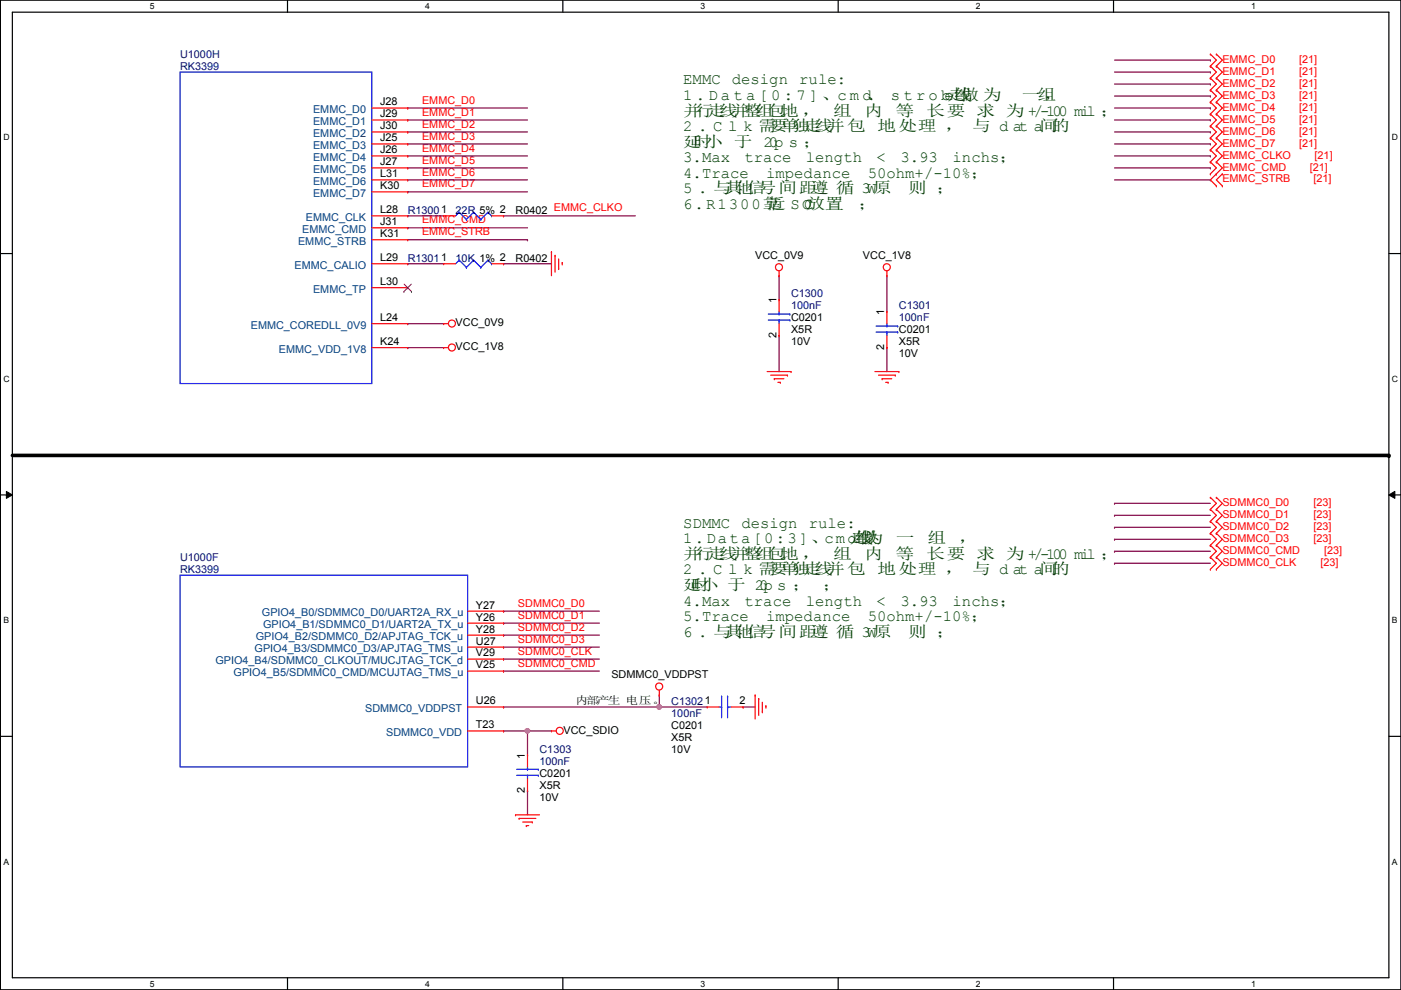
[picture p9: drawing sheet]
<svg xmlns="http://www.w3.org/2000/svg" width="297mm" height="210mm" viewBox="0 0 297 210" stroke-linecap="round" stroke-linejoin="round" font-family="sans-serif">
<path d="M.1 0h296.9v209.8h-296.9zM2.6 2.6h291.9v204.7h-291.9z" fill="none" stroke="#000" stroke-width=".25"/>
<g fill="#fff">
<path d="M31.8 .3h1v2h-1z"/>
<path d="M31.8 207.6h1v1.9h-1z"/>
</g>
<path d="M61 0v2.6M61 207.3v2.5" fill="none" stroke="#000" stroke-width=".25"/>
<g fill="#fff">
<path d="M90.1 .3h1v2h-1z"/>
<path d="M90.1 207.6h1v1.9h-1z"/>
</g>
<path d="M119.3 0v2.6M119.3 207.3v2.5" fill="none" stroke="#000" stroke-width=".25"/>
<g fill="#fff">
<path d="M148.5 .3h1v2h-1z"/>
<path d="M148.5 207.6h1v1.9h-1z"/>
</g>
<path d="M177.7 0v2.6M177.7 207.3v2.5" fill="none" stroke="#000" stroke-width=".25"/>
<g fill="#fff">
<path d="M206.9 .3h1v2h-1z"/>
<path d="M206.9 207.6h1v1.9h-1z"/>
</g>
<path d="M236.1 0v2.6M236.1 207.3v2.5" fill="none" stroke="#000" stroke-width=".25"/>
<g fill="#fff">
<path d="M265.3 .3h.9v2h-.9z"/>
<path d="M265.3 207.6h.9v1.9h-.9z"/>
<path d="M.7 28.2h1.3v1.9h-1.3z"/>
<path d="M295.1 28.2h1.3v1.9h-1.3z"/>
<path d="M.7 79.3h1.3v2h-1.3z"/>
<path d="M295.1 79.3h1.3v2h-1.3z"/>
</g>
<path d="M.1 53.8h2.5M294.5 53.8h2.5" fill="none" stroke="#000" stroke-width=".25"/>
<g fill="#fff">
<path d="M.7 130.5h1.2v2h-1.2z"/>
<path d="M295.1 130.5h1.2v2h-1.2z"/>
</g>
<path d="M.1 104.9h2.5M294.5 104.9h2.5" fill="none" stroke="#000" stroke-width=".25"/>
<path d="M1.4 104.2l1.2 .7-1.2 .8zM294.5 104.9l1.2-.7v1.5z" fill="#000"/>
<path d="M1.4 104.2l1.2 .7-1.2 .8zM294.5 104.9l1.2-.7v1.5z" fill="none" stroke="#000" stroke-width=".21"/>
<g fill="#fff">
<path d="M.7 181.7h1.2v2h-1.2z"/>
<path d="M295.1 181.7h1.2v2h-1.2z"/>
</g>
<path d="M.1 156.1h2.5M294.5 156.1h2.5" fill="none" stroke="#000" stroke-width=".25"/>
<path d="M2.6 96.6h291.9" fill="none" stroke="#000" stroke-width=".76"/>
<circle cx="294.5" cy="96.6" r=".38" fill="#000"/>
<g fill="none" stroke="#800040" stroke-width=".25">
<path d="M86.4 22.9h.1M86.4 38.1h.1M86.4 35.6h.1M86.4 33.1h.1M86.4 30.5h.1M86.4 28h.1M86.4 25.4h.1M86.4 22.9h25.4M86.4 38.1h25.4M86.4 35.6h25.4M86.4 33.1h25.4M86.4 30.5h25.4"/>
<path d="M86.4 28h25.4M86.4 25.4h25.4M86.4 48.3h.1M86.4 40.7h.1M86.4 55.9h.1M86.4 48.3h25.4M86.4 40.7h25.4M86.4 55.9h7.7M106.8 55.9h.1M106.8 55.9h10.1M165.2 58.5h.1M165.2 58.5v5"/>
<path d="M188 58.5h.1M188 58.5v7.6M86.4 68.6h.1M86.4 68.6h7.7M165.2 71.2h.1M165.2 71.2v7.6M188 73.7h.1M188 73.7v5.1M106.8 132.1h.1M106.8 129.6h.1M106.8 139.7h.1M106.8 132.1h20.3"/>
<path d="M106.8 129.6h20.3M106.8 139.7h20.3M106.8 142.3h.1M106.8 149.9h.1M106.8 142.3h20.3M106.8 149.9h33M111.8 167.7h.1M111.8 167.7v5.1"/>
</g>
<circle cx="139.8" cy="149.9" r=".49" fill="#f0f"/>
<circle cx="139.8" cy="149.9" r=".49" fill="none" stroke="#f0f" stroke-width=".25"/>
<g fill="none" stroke="#800040" stroke-width=".25">
<path d="M86.4 50.8h25.4M111.8 50.8h.1M86.4 73.7h.1M86.4 73.7h7.7M106.8 134.7h.1M106.8 137.2h.1M106.8 134.7h20.3M106.8 137.2h20.3M106.8 155h.1M106.8 155h5M111.8 155h.1M111.8 155v5.1"/>
<path d="M139.8 147.4h.1M139.8 149.9h.1M139.8 147.4v2.5M139.8 149.9h10.1M157.6 149.9h.1M157.6 149.9h2.5"/>
</g>
<circle cx="111.8" cy="155" r=".49" fill="#f0f"/>
<circle cx="111.8" cy="155" r=".49" fill="none" stroke="#f0f" stroke-width=".25"/>
<g fill="none" stroke="#800040" stroke-width=".25">
<path d="M236.3 12.7h20.3M236.3 15.3h20.3M236.3 17.8h20.3M256.6 12.7h.1M256.6 15.3h.1M256.6 17.8h.1M236.3 20.4h20.3M236.3 22.9h20.3M236.3 25.4h20.3M236.3 28h20.3M236.3 30.5h20.3M236.3 33.1h20.3"/>
<path d="M236.3 35.6h20.3M236.3 38.1h20.3M256.6 20.4h.1M256.6 22.9h.1M256.6 25.4h.1M256.6 28h.1M256.6 30.5h.1M256.6 33.1h.1M256.6 35.6h.1M256.6 38.1h.1M86.4 45.8h.1M86.4 45.8h7.7"/>
<path d="M106.8 45.8h.1M106.8 45.8h27.9M236.3 111.8h.1M236.3 114.3h.1M236.3 116.9h.1M236.3 119.4h.1M236.3 106.7h.1M236.3 109.3h.1M236.3 111.8h20.3M236.3 114.3h20.3M236.3 116.9h20.3M236.3 119.4h20.3"/>
<path d="M236.3 106.7h20.3M236.3 109.3h20.3M111.8 155h.1M111.8 155h5.1"/>
</g>
<g fill="none" stroke="#f00" stroke-width=".25">
<path d="M256.6 14h.1M256.6 11.5h.1M256.6 16.6h.1M256.6 19.1h.1M256.6 11.5l1.3 1.2-1.3 1.3M256.6 14l1.3 1.3-1.3 1.3M256.6 16.6l1.3 1.2-1.3 1.3M256.6 19.1l1.3 1.3-1.3 1.2M257.9 14h.1M257.9 11.5h.1M257.9 16.6h.1M257.9 19.1h.1"/>
<path d="M257.9 11.5l1.3 1.2-1.3 1.3M257.9 14l1.3 1.3-1.3 1.3M257.9 16.6l1.3 1.2-1.3 1.3M257.9 19.1l1.3 1.3-1.3 1.2M78.8 22.9h7.6M78.8 25.4h7.6M78.8 28h7.6M78.8 30.5h7.6M78.8 33.1h7.6M78.8 35.6h7.6M78.8 38.1h7.6M86.4 22.9h.1"/>
<path d="M86.4 25.4h.1M86.4 28h.1M86.4 30.5h.1M86.4 33.1h.1M86.4 35.6h.1M86.4 38.1h.1M256.6 36.9h.1M256.6 34.3h.1M256.6 31.8h.1M256.6 21.6h.1M256.6 24.2h.1M256.6 26.7h.1"/>
<path d="M256.6 29.3h.1M256.6 34.3l1.3 1.3-1.3 1.3M256.6 31.8l1.3 1.3-1.3 1.2M256.6 21.6l1.3 1.3-1.3 1.3M256.6 24.2l1.3 1.2-1.3 1.3M256.6 26.7l1.3 1.3-1.3 1.3M256.6 29.3l1.3 1.2-1.3 1.3M257.9 36.9h.1M257.9 34.3h.1M257.9 31.8h.1M257.9 21.6h.1M257.9 24.2h.1"/>
<path d="M257.9 26.7h.1M257.9 29.3h.1M257.9 39.4h.1M257.9 34.3l1.3 1.3-2.6 2.5 1.3 1.3M257.9 31.8l1.3 1.3-1.3 1.2M257.9 21.6l1.3 1.3-1.3 1.3M257.9 24.2l1.3 1.2-1.3 1.3M257.9 26.7l1.3 1.3-1.3 1.3M257.9 29.3l1.3 1.2-1.3 1.3M259.2 39.4h.1M259.2 36.9h.1M259.2 36.9l-1.3 1.2 1.3 1.3"/>
<path d="M78.8 50.8h7.6M78.8 45.8h7.6M78.8 48.3h7.6M78.8 40.7h7.6M78.8 55.9h7.6M86.4 50.8h.1M86.4 45.8h.1M86.4 48.3h.1M86.4 40.7h.1M86.4 55.9h.1M94.1 45.8h.1M94.1 55.9h.1"/>
<path d="M94.1 45.8h2.5M94.1 55.9h2.5M104.2 45.8h2.6M104.2 55.9h2.6M106.8 45.8h.1M106.8 55.9h.1M116.9 53.4h.1M116.9 53.4v5.1M117.7 54.1h.1M117.7 54.1v3.6M118.4 56.9h.1M118.4 54.9v2"/>
<path d="M119.2 55.7h.1M119.2 55.7v.5M165.2 58.5h.1M165.2 57.4v1.1M188 58.5h.1M188 57.4v1.1M78.8 73.7h7.6M78.8 68.6h7.6M78.8 61h7.6M86.4 73.7h.1M86.4 61h.1M86.4 68.6h.1"/>
<path d="M94.1 73.7h.1M94.1 68.6h.1M94.1 73.7h1M94.1 68.6h1M162.6 78.8h5.1M163.4 79.5h3.6M165.2 63.5h.1M165.2 71.2h.1M165.2 63.5v2.6M165.2 68.6v2.6M167 79.5h.1M167.7 78.8h.1"/>
<path d="M185.5 78.8h5.1M186.3 79.5h3.5M188 66.1h.1M188 73.7h.1M188 66.1v2.5M188 71.2v2.5M189.8 79.5h.1M190.6 78.8h.1M164.2 80.3h.1M164.2 80.3h2M164.9 81.1h.5M165.4 81.1h.1"/>
<path d="M187 80.3h.1M187 80.3h2.1M187.8 81.1h.5M188.3 81.1h.1M256.6 113.1h.1M256.6 110.5h.1M256.6 115.6h.1M256.6 118.2h.1M256.6 108h.1M256.6 105.5h.1M256.6 110.5l1.3 1.3-1.3 1.3M256.6 113.1l1.3 1.2-1.3 1.3"/>
<path d="M256.6 115.6l1.3 1.3-1.3 1.3M256.6 118.2l1.3 1.2-1.3 1.3M256.6 105.5l1.3 1.2-1.3 1.3M256.6 108l1.3 1.3-1.3 1.2M257.9 113.1h.1M257.9 110.5h.1M257.9 115.6h.1M257.9 118.2h.1M257.9 108h.1M257.9 105.5h.1M257.9 110.5l1.3 1.3-1.3 1.3M257.9 113.1l1.3 1.2-1.3 1.3"/>
<path d="M257.9 115.6l1.3 1.3-1.3 1.3M257.9 118.2l1.3 1.2-1.3 1.3M257.9 105.5l1.3 1.2-1.3 1.3M257.9 108l1.3 1.3-1.3 1.2M99.1 129.6h7.7M99.1 132.1h7.7M99.1 134.7h7.7M99.1 137.2h7.7M99.1 139.7h7.7M106.8 129.6h.1M106.8 132.1h.1M106.8 134.7h.1"/>
<path d="M106.8 137.2h.1M106.8 139.7h.1M256.6 120.7h.1M257.9 120.7h.1M99.1 155h7.7M99.1 142.3h7.7M99.1 149.9h7.7M106.8 142.3h.1M106.8 155h.1M106.8 149.9h.1M116.9 155h.1M116.9 155h1"/>
<path d="M139.8 147.4h.1M139.8 146.3v1.1M149.9 149.9h.1M149.9 149.9h2.6M155 149.9h2.6M157.6 149.9h.1M160.1 147.4h.1M160.1 147.4v5M160.9 148.1h.1M160.9 148.1v3.6M161.6 150.9h.1M161.6 148.9v2"/>
<path d="M162.4 149.6h.1M162.4 149.6v.6M109.3 172.8h.1M109.3 172.8h5.1M110.1 173.5h.1M110.1 173.5h3.5M110.8 174.3h2.1M111.6 175h.1M111.6 175h.5M111.8 160.1h.1M111.8 167.7h.1M111.8 160.1v2.5"/>
<path d="M111.8 165.1v2.6M112.9 174.3h.1"/>
<circle cx="165.2" cy="56.7" r=".75"/>
<circle cx="188" cy="56.7" r=".75"/>
<circle cx="95.8" cy="73.7" r=".75"/>
<circle cx="95.8" cy="68.6" r=".75"/>
<circle cx="118.7" cy="155" r=".75"/>
<circle cx="139.8" cy="145.6" r=".75"/>
</g>
<g fill="none" stroke="#00f" stroke-width=".25">
<path d="M38.2 15.3h40.6v66h-40.6zM97.4 45h.1M97.4 55.2h.1M97.4 45l-.8 .8M97.4 45l1.5 1.5M97.4 55.2l-.8 .7M97.4 55.2l1.5 1.5M98.9 46.5h.1M98.9 56.7h.1M100.4 45h.1M100.4 55.2h.1M100.4 45l-1.5 1.5"/>
<path d="M100.4 45l1.5 1.5M100.4 55.2l-1.5 1.5M100.4 55.2l1.5 1.5M101.9 46.5h.1M101.9 56.7h.1M103.5 45h.1M103.5 55.2h.1M103.5 45l-1.6 1.5M103.5 45l.7 .8M103.5 55.2l-1.6 1.5M103.5 55.2l.7 .7M104.2 45.8h.1"/>
<path d="M104.2 55.9h.1M162.9 67.9h4.6M162.9 66.6h4.6M165.2 66.6h.1M165.2 67.9h.1M165.2 66.1v.5M165.2 67.9v.7M167.5 67.9h.1M167.5 66.6h.1M185.8 70.4h4.5M185.8 69.1h4.5M188 69.1h.1"/>
<path d="M188 70.4h.1M188 68.6v.5M188 70.4v.8M190.3 70.4h.1M190.3 69.1h.1M38.2 122h60.9v40.6h-60.9zM152.5 149.9h.5M153 149.9h.1M153 147.6h.1M153 147.6v4.6M154.3 147.6h.1M154.3 149.9h.1"/>
<path d="M154.3 149.9h.7M154.3 147.6v4.6M109.6 164.4h4.5M109.6 163.1h4.5M111.8 163.1h.1M111.8 164.4h.1M111.8 162.6v.5M111.8 164.4v.7M114.1 164.4h.1M114.1 163.1h.1"/>
</g>
<path d="M85.6 61.8h.1M85.7 60.2l1.5 1.6M87.2 60.2l-1.6 1.6M87.2 61.8h.1" fill="none" stroke="#804000" stroke-width=".21"/>
<circle cx="139.8" cy="149.9" r=".49" fill="#f0f"/>
<circle cx="139.8" cy="149.9" r=".49" fill="none" stroke="#f0f" stroke-width=".25"/>
<circle cx="111.8" cy="155" r=".49" fill="#f0f"/>
<circle cx="111.8" cy="155" r=".49" fill="none" stroke="#f0f" stroke-width=".25"/>
<g font-size="3.3" fill="#004000">
<text x="144.9" y="17.9">EMMC</text>
<text x="155.1" y="17.9">design</text>
<text x="169.5" y="17.9">rule:</text>
<text x="144.9" y="21.2">1 . D a t a [ 0 : 7 ] 、c m d、 s t r o be走走 走</text>
<text x="202.3" y="21.2">走</text>
<text x="216.6" y="21.2">走走</text>
<text x="221.4" y="21.2">，</text>
<text x="144.9" y="24.5">并并走走并并走并并 ，</text>
<text x="144.9" y="27.8">2 . C l k 需 需 走 并并</text>
<text x="163.1" y="27.8">组 需 走</text>
<text x="176.7" y="24.5">走</text>
<text x="183.3" y="24.5">组</text>
<text x="186.1" y="27.8">并需需 ， 与 d at a关</text>
<text x="189.9" y="24.5">组</text>
<text x="196.5" y="24.5">组组 组 走 +/-100 mil ；</text>
<text x="222.9" y="27.8">间</text>
<text x="144.9" y="34.4">3.Max</text>
<text x="144.9" y="31.1">延延 用 20p s ；</text>
<text x="147.1" y="31.1">关</text>
<text x="157.9" y="34.4">trace</text>
<text x="170.9" y="34.4">length</text>
<text x="185.8" y="34.4">&lt;</text>
<text x="190.9" y="34.4">3.93</text>
<text x="202" y="34.4">inchs；</text>
<text x="144.9" y="37.7">4.Trace</text>
<text x="144.9" y="41">5 . 与 与 与关与</text>
<text x="153.6" y="41">与 与</text>
<text x="162.4" y="37.7">impedance</text>
<text x="171.8" y="41">与 与 3W原</text>
<text x="184" y="37.7">50ohm+/-10%；</text>
<text x="192.6" y="41">原 ；</text>
<text x="144.9" y="44.3">6.R1300靠</text>
<text x="162.7" y="44.3">靠 SO放放</text>
<text x="170.5" y="44.3">C</text>
<text x="182" y="44.3">；</text>
<text x="144.9" y="111.9">SDMMC</text>
<text x="157.2" y="111.9">design</text>
<text x="171.5" y="111.9">rule:</text>
<text x="144.9" y="118.5">并并走走并并走并并 ，</text>
<text x="144.9" y="115.2">1.Data[0:3]、cmd走走</text>
<text x="176.7" y="118.5">走</text>
<text x="181.2" y="115.2">走</text>
<text x="182.2" y="115.2">走</text>
<text x="183.3" y="118.5">组</text>
<text x="189.9" y="118.5">组</text>
<text x="189.9" y="115.2">走</text>
<text x="196.5" y="118.5">组组 组 走 +/-100 mil ；</text>
<text x="196.6" y="115.2">走</text>
<text x="203.3" y="115.2">，</text>
<text x="144.9" y="121.8">2 . C l k 需 需 走 并并</text>
<text x="144.9" y="125.1">延延 用 20p s ；</text>
<text x="146.6" y="125.1">关</text>
<text x="163.1" y="121.8">组 需 走</text>
<text x="174.5" y="125.1">；</text>
<text x="186.1" y="121.8">并需需 ， 与 d at a关</text>
<text x="222.9" y="121.8">间</text>
<text x="144.9" y="128.4">4.Max</text>
<text x="144.9" y="131.7">5.Trace</text>
<text x="157.9" y="128.4">trace</text>
<text x="162.4" y="131.7">impedance</text>
<text x="170.9" y="128.4">length</text>
<text x="184" y="131.7">50ohm+/-10%；</text>
<text x="185.8" y="128.4">&lt;</text>
<text x="190.9" y="128.4">3.93</text>
<text x="202" y="128.4">inchs；</text>
<text x="144.9" y="135">6 . 与 与 与关与</text>
<text x="153.6" y="135">与 与</text>
<text x="171.8" y="135">与 与 3W原</text>
<text x="192.6" y="135">原 ；</text>
</g>
<g font-size="2.3" fill="#000080">
<text x="38.2" y="12.3">U1000H</text>
<text x="38.2" y="14.8">RK3399</text>
<text x="86.4" y="45.3">R13001</text>
<text x="96.6" y="45.3">22R 5% 2</text>
<text x="86.4" y="55.5">R13011</text>
<text x="96.6" y="55.5">10K 1% 2</text>
<text x="167.7" y="63.1">C1300</text>
<text x="167.7" y="65.6">100nF</text>
<text x="190.6" y="65.6">C1301</text>
<text x="190.6" y="68.2">100nF</text>
<text x="38.2" y="119">U1000F</text>
<text x="38.2" y="121.5">RK3399</text>
<text x="142.3" y="152">100nF</text>
<text x="114.4" y="159.6">C1303</text>
<text x="114.4" y="162.1">100nF</text>
</g>
<g font-size="2.3" fill="#f00">
<text x="259.2" y="13.3">EMMC_D0</text>
<text x="259.2" y="15.8">EMMC_D1</text>
<text x="275.4" y="13.3">[21]</text>
<text x="275.4" y="15.8">[21]</text>
<text x="89.5" y="22">EMMC_D0</text>
<text x="259.2" y="18.4">EMMC_D2</text>
<text x="259.2" y="20.9">EMMC_D3</text>
<text x="259.2" y="23.5">EMMC_D4</text>
<text x="275.4" y="18.4">[21]</text>
<text x="275.4" y="20.9">[21]</text>
<text x="275.4" y="23.5">[21]</text>
<text x="89.5" y="29.6">EMMC_D3</text>
<text x="89.5" y="27.1">EMMC_D2</text>
<text x="89.5" y="24.5">EMMC_D1</text>
<text x="259.2" y="26">EMMC_D5</text>
<text x="259.2" y="28.5">EMMC_D6</text>
<text x="275.4" y="26">[21]</text>
<text x="275.4" y="28.5">[21]</text>
<text x="89.5" y="34.7">EMMC_D5</text>
<text x="89.5" y="32.1">EMMC_D4</text>
<text x="259.2" y="33.6">EMMC_CLKO</text>
<text x="259.2" y="31.1">EMMC_D7</text>
<text x="275.4" y="31.1">[21]</text>
<text x="278.7" y="33.6">[21]</text>
<text x="89.5" y="39.8">EMMC_D7</text>
<text x="89.5" y="37.2">EMMC_D6</text>
<text x="259.2" y="36.2">EMMC_CMD</text>
<text x="259.2" y="38.7">EMMC_STRB</text>
<text x="277.7" y="36.2">[21]</text>
<text x="278.5" y="38.7">[21]</text>
<text x="89.5" y="47.4">EMMC_CMD</text>
<text x="89.5" y="49.9">EMMC_STRB</text>
<text x="259.2" y="107.3">SDMMC0_D0</text>
<text x="278.5" y="107.3">[23]</text>
<text x="259.2" y="112.4">SDMMC0_D2</text>
<text x="259.2" y="109.8">SDMMC0_D1</text>
<text x="278.5" y="112.4">[23]</text>
<text x="278.5" y="109.8">[23]</text>
<text x="259.2" y="114.9">SDMMC0_D3</text>
<text x="259.2" y="117.4">SDMMC0_CMD</text>
<text x="259.2" y="120">SDMMC0_CLK</text>
<text x="278.5" y="114.9">[23]</text>
<text x="280" y="120">[23]</text>
<text x="280.7" y="117.4">[23]</text>
<text x="109.8" y="131.2">SDMMC0_D1</text>
<text x="109.8" y="128.7">SDMMC0_D0</text>
<text x="109.8" y="133.7">SDMMC0_D2</text>
<text x="109.8" y="136.3">SDMMC0_D3</text>
<text x="109.8" y="141.4">SDMMC0_CMD</text>
<text x="109.8" y="138.8">SDMMC0_CLK</text>
</g>
<g font-size="2.3" fill="#004080">
<text x="66.4" y="24">EMMC_D0</text>
<text x="66.4" y="26.5">EMMC_D1</text>
<text x="66.4" y="29">EMMC_D2</text>
<text x="66.4" y="31.6">EMMC_D3</text>
<text x="66.4" y="34.1">EMMC_D4</text>
<text x="66.4" y="36.7">EMMC_D5</text>
<text x="66.4" y="39.2">EMMC_D6</text>
<text x="66.4" y="41.7">EMMC_D7</text>
<text x="64.9" y="46.8">EMMC_CLK</text>
<text x="63.2" y="51.9">EMMC_STRB</text>
<text x="64.1" y="49.4">EMMC_CMD</text>
<text x="62.4" y="57">EMMC_CALIO</text>
<text x="66.4" y="62.1">EMMC_TP</text>
<text x="53.2" y="69.7">EMMC_COREDLL_0V9</text>
<text x="59.1" y="74.8">EMMC_VDD_1V8</text>
<text x="55.5" y="130.6">GPIO4_B0/SDMMC0_D0/UART2A_RX_u</text>
<text x="54.2" y="135.7">GPIO4_B2/SDMMC0_D2/APJTAG_TCK_u</text>
<text x="55.8" y="133.2">GPIO4_B1/SDMMC0_D1/UART2A_TX_u</text>
<text x="45.7" y="140.8">GPIO4_B4/SDMMC0_CLKOUT/MUCJTAG_TCK_d</text>
<text x="49.5" y="143.3">GPIO4_B5/SDMMC0_CMD/MCUJTAG_TMS_u</text>
<text x="54" y="138.3">GPIO4_B3/SDMMC0_D3/APJTAG_TMS_u</text>
<text x="77.4" y="151">SDMMC0_VDDPST</text>
<text x="81.9" y="156">SDMMC0_VDD</text>
</g>
<g font-size="2.3">
<text x="80.6" y="22.4">J28</text>
<text x="80.6" y="24.9">J29</text>
<text x="80.6" y="27.4">J30</text>
<text x="80.6" y="30">J25</text>
<text x="80.6" y="32.5">J26</text>
<text x="80.6" y="35.1">J27</text>
<text x="80.6" y="37.6">L31</text>
<text x="80.6" y="40.1">K30</text>
<text x="80.6" y="45.2">L28</text>
<text x="80.6" y="47.8">J31</text>
<text x="109.3" y="45.3">R0402 EMMC_CLKO</text>
<text x="80.6" y="50.3">K31</text>
<text x="80.6" y="55.4">L29</text>
<text x="109.3" y="55.5">R0402</text>
<text x="160.1" y="54.9">VCC_0V9</text>
<text x="183" y="54.9">VCC_1V8</text>
<text x="80.6" y="60.5">L30</text>
<text x="164.6" y="64.3" transform="rotate(-90 164.6 64.3)">1</text>
<text x="80.6" y="68.1">L24</text>
<text x="96.6" y="69.2">VCC_0V9</text>
<text x="164.6" y="71.7" transform="rotate(-90 164.6 71.7)">2</text>
<text x="167.7" y="68.2">C0201</text>
<text x="167.7" y="70.7">X5R</text>
<text x="187.5" y="66.8" transform="rotate(-90 187.5 66.8)">1</text>
<text x="190.6" y="70.7">C0201</text>
<text x="80.6" y="73.2">K24</text>
<text x="96.6" y="74.3">VCC_1V8</text>
<text x="167.7" y="73.2">10V</text>
<text x="187.5" y="74.2" transform="rotate(-90 187.5 74.2)">2</text>
<text x="190.6" y="73.2">X5R</text>
<text x="190.6" y="75.8">10V</text>
<text x="100.9" y="129">Y27</text>
<text x="100.9" y="131.6">Y26</text>
<text x="100.9" y="134.1">Y28</text>
<text x="100.9" y="136.7">U27</text>
<text x="100.9" y="139.2">V29</text>
<text x="100.9" y="141.7">V25</text>
<text x="129.6" y="143.8">SDMMC0_VDDPST</text>
<text x="100.9" y="149.4">U26</text>
<text x="122" y="149.2">组内量内 供内。 C13021</text>
<text x="156.8" y="149.4">2</text>
<text x="100.9" y="154.4">T23</text>
<text x="119.5" y="155.5">VCC_SDIO</text>
<text x="142.3" y="154.5">C0201</text>
<text x="111.3" y="160.8" transform="rotate(-90 111.3 160.8)">1</text>
<text x="142.3" y="157.1">X5R</text>
<text x="142.3" y="159.6">10V</text>
<text x="114.4" y="164.7">C0201</text>
<text x="114.4" y="167.2">X5R</text>
<text x="111.3" y="168.2" transform="rotate(-90 111.3 168.2)">2</text>
<text x="114.4" y="169.8">10V</text>
</g>
<g font-size="1.8">
<text x="31.8" y="1.9">5</text>
<text x="90.1" y="1.9">4</text>
<text x="148.5" y="1.9">3</text>
<text x="206.9" y="1.9">2</text>
<text x="265.3" y="1.9">1</text>
<text x=".7" y="29.8">D</text>
<text x="295.1" y="29.8">D</text>
<text x=".7" y="80.9">C</text>
<text x="295.1" y="80.9">C</text>
<text x=".7" y="132.1">B</text>
<text x="295.1" y="132.1">B</text>
<text x=".7" y="183.3">A</text>
<text x="295.1" y="183.3">A</text>
<text x="31.8" y="209.2">5</text>
<text x="90.1" y="209.2">4</text>
<text x="148.5" y="209.2">3</text>
<text x="206.9" y="209.2">2</text>
<text x="265.3" y="209.2">1</text>
</g>
</svg>
